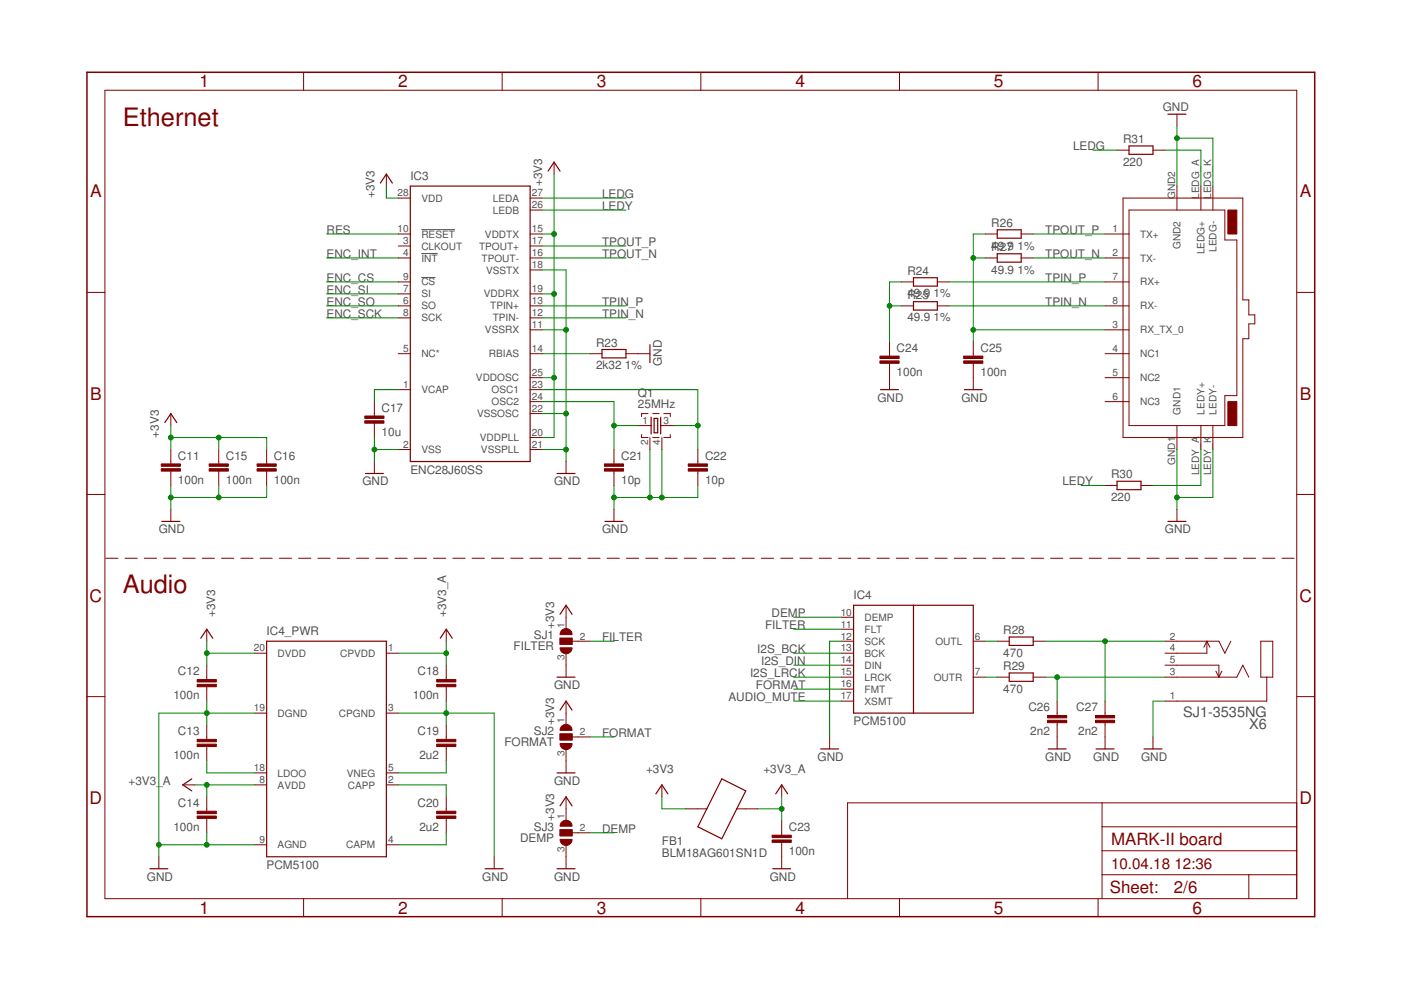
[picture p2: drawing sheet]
<svg xmlns="http://www.w3.org/2000/svg" width="297mm" height="210mm" viewBox="0 0 297 210" stroke-linecap="round" stroke-linejoin="round" font-family="sans-serif">
<path d="M89.3 53.8h3.5M89.3 58.8h3M89.3 48.7h7.2" fill="none" stroke="#505050" stroke-width=".21"/>
<g fill="none" stroke="#800000" stroke-width=".21">
<path d="M22.2 19.1h252.7v171.4h-252.7zM64.4 15.3v3.8M106.5 15.3v3.8M148.6 15.3v3.8M190.7 15.3v3.8M232.8 15.3v3.8M81.9 36.9v2.6M117.5 34.4v2.5M236.8 31.8h2.6M244.5 31.8h2.5M249.5 24.2v2.6M249.5 39.5v5"/>
<path d="M254.6 39.5v5M257.2 39.5v5M84.5 52.2h2.5M84.5 54.7h2.5M84.5 59.8h2.5M84.5 49.6h2.5M84.5 42h2.5M112.4 52.2h2.5M112.4 54.7h2.5M112.4 49.6h2.5M112.4 57.2h2.5M112.4 44.5h2.5"/>
<path d="M112.4 42h2.5M191.1 59.8h2.6M198.7 59.8h2.6M208.9 54.7h2.5M208.9 49.6h2.5M216.5 54.7h2.6M216.5 49.6h2.6M234.3 54.7h5.1M234.3 59.8h5.1M234.3 49.6h5.1M238.1 42h25.4v21.6h1.3v3.2h1.2v1.9h-1.2v3.1h-1.3v21h-25.4zM239.4 44.5h20.3v6.4h2.5v33h-2.5v6.3h-20.3z"/>
<path d="M18.4 62h3.8M84.5 75h2.5M84.5 64.9h2.5M84.5 62.3h2.5M84.5 67.4h2.5M112.4 75h2.5M112.4 64.9h2.5M112.4 62.3h2.5M112.4 67.4h2.5M112.4 69.9h2.5M125.1 75h2.5M132.7 75h5.1"/>
<path d="M188.6 72.5v3M188.6 77v5.6M191.1 64.9h2.6M198.7 64.9h2.6M206.4 72.5v3M206.4 77v5.6M234.3 75h5.1M234.3 64.9h5.1M234.3 69.9h5.1M274.9 62h3.8M36.2 87.7v2.5M36.2 95.3v3.1"/>
<path d="M36.2 99.9v3M46.4 95.3v3.1M46.4 99.9v3M56.5 95.3v3.1M56.5 99.9v3M79.4 85.2v3M79.4 89.7v3.1M79.4 97.9v2.5M84.5 82.6h2.5M84.5 95.3h2.5M112.4 82.6h2.5M112.4 95.3h2.5"/>
<path d="M112.4 92.8h2.5M112.4 87.7h2.5M112.4 85.2h2.5M112.4 80.1h2.5M120 97.9v2.5M130.2 95.3v3.1M130.2 99.9v3M135.3 90.2h2.7M136 92.1v.7h1.4M137.4 87.7h-1.4v.6M137.8 92.8v2.5M138.4 92.8h1.3"/>
<path d="M138.4 87.7h1.3M140.1 90.2h2.8M140.3 92.8v2.5M140.7 87.7h1.4v.6M142.1 92.1v.7h-1.4M148 95.3v3.1M148 99.9v3M234.3 85.2h5.1M234.3 80.1h5.1M249.5 90.2v5.1M254.6 90.2v5.1M257.2 90.2v5.1"/>
<path d="M18.4 104.8h3.8M22.4 118.4h2.6M26.5 118.4h2.6M30.6 118.4h2.6M34.7 118.4h2.6M36.2 108v2.6M38.8 118.4h2.6M42.9 118.4h2.6M47 118.4h2.6M51.1 118.4h2.5M55.1 118.4h2.6M59.2 118.4h2.6"/>
<path d="M63.3 118.4h2.6M67.4 118.4h2.6M71.5 118.4h2.6M75.6 118.4h2.6M79.7 118.4h2.6M83.8 118.4h2.5M87.8 118.4h2.6M91.9 118.4h2.6M96 118.4h2.6M100.1 118.4h2.6M104.2 118.4h2.6M108.3 118.4h2.6"/>
<path d="M112.4 118.4h2.6M116.5 118.4h2.5M120.5 118.4h2.6M124.6 118.4h2.6M128.7 118.4h2.6M130.2 108v2.6M132.8 118.4h2.6M136.9 118.4h2.6M141 118.4h2.6M145.1 118.4h2.6M149.2 118.4h2.5M153.2 118.4h2.6"/>
<path d="M157.3 118.4h2.6M161.4 118.4h2.6M165.5 118.4h2.6M169.6 118.4h2.6M173.7 118.4h2.6M177.8 118.4h2.6M181.9 118.4h2.5M185.9 118.4h2.7M190 118.4h2.6M194.1 118.4h2.6M198.2 118.4h2.6M202.3 118.4h2.6"/>
<path d="M206.4 118.4h2.6M210.5 118.4h2.6M214.6 118.4h2.5M218.7 118.4h2.6M222.7 118.4h2.6M226.8 118.4h2.6M230.9 118.4h2.6M234.3 102.9h2.5M235 118.4h2.6M239.1 118.4h2.6M241.9 102.9h2.6M243.2 118.4h2.6"/>
<path d="M247.3 118.4h2.6M249.5 108v2.6M251.4 118.4h2.6M255.5 118.4h2.5M259.5 118.4h2.6M263.6 118.4h2.6M267.7 118.4h2.6M271.8 118.4h2.6M274.9 104.8h3.8M43.8 133.4v2.6M54 138.5h2.5M81.9 138.5h2.6"/>
<path d="M94.6 133.4v2.6M118.7 135.3h2.6v1.3h-2.6zM120 128.3v5.1M120 138.5v5.1M121.3 136h3.8M178.4 136h2.6M178.4 138.5h2.6M178.4 130.9h2.6M178.4 133.4h2.6M206.4 136h2.5M211.4 136h2.6M219.1 136h2.5"/>
<path d="M247 136h11.4l1.3 2.5 1.3-2.5M255.9 136v2.5h-8.9M255.9 136l-.7 1.2M255.9 136l.6 1.2M267.3 136h2.6v7.6h-2.6zM18.4 147.7h3.8M43.8 141v3.1M43.8 145.6v3.1M43.8 153.7v3.1M43.8 158.3v3M54 151.2h2.5M81.9 151.2h2.6"/>
<path d="M94.6 141v3.1M94.6 145.6v3.1M94.6 153.7v3.1M94.6 158.3v3M118.7 155.6h2.6v1.3h-2.6zM120 148.7v5M120 158.8v5.1M121.3 156.3h3.8M175.9 156.3v2.5M178.4 143.6h2.6M178.4 148.7h2.6M178.4 141h2.6"/>
<path d="M178.4 146.1h2.6M206.4 143.6h2.5M211.4 143.6h2.6M219.1 143.6h2.5M224.1 148.7v3M224.1 153.2v5.6M234.3 148.7v3M234.3 153.2v5.6M244.5 156.3v2.5M247 143.6h15.2l1.3-2.6 1.3 2.6M247 141h11.4v2.6M257.8 142.3l.6 1.3"/>
<path d="M259.1 142.3l-.7 1.3M268.6 143.6v5.1h-21.6M274.9 147.7h3.8M38.8 166.4h2.5M43.8 169v3M43.8 173.5v3.1M54 166.4h2.5M54 179.1h2.5M54 163.9h2.5M81.9 166.4h2.6M81.9 179.1h2.6M81.9 163.9h2.6"/>
<path d="M94.6 169v3M94.6 173.5v3.1M118.7 175.9h2.6v1.3h-2.6zM120 169v5M120 179.1v5.1M121.3 176.6h3.8M140.3 166.4v2.6M145.4 171.5h4.5M156.2 171.5h4.5M165.7 166.4v2.6M165.7 174v3.1M165.7 178.6v5.6"/>
<path d="M233.7 170.2v20.3M233.7 175.3h41.2M274.9 170.2h-95.2v20.3M33.7 181.7v2.5M64.4 190.5v3.9M104.8 181.7v2.5M106.5 190.5v3.9M148.6 190.5v3.9M190.7 190.5v3.9M232.8 190.5v3.9M233.7 185.5h41.2M233.7 180.4h41.2"/>
<path d="M264.8 185.5v5"/>
</g>
<path d="M18.4 15.3h260.3v179.1h-260.3z" fill="none" stroke="#800000" stroke-width=".32"/>
<g fill="none" stroke="#800000" stroke-width=".25">
<path d="M80.6 38.8l1.3-1.9 1.3 1.9M87 39.5h25.4v58.4h-25.4zM116.2 36.3l1.3-1.9 1.2 1.9M239.4 30.9h5.1v1.8h-5.1zM247.6 24.2h3.8M193.7 58.9h5v1.8h-5zM211.4 53.8h5.1v1.8h-5.1zM211.4 48.7h5.1v1.8h-5.1zM127.6 74.1h5.1v1.8h-5.1zM137.8 73.1v3.8M193.7 64h5v1.7h-5zM34.9 89.6l1.3-1.9 1.3 1.9"/>
<path d="M138 88.5v3.5M138.7 88.7h.7v3.1h-.7zM140.1 88.5v3.5M186.7 82.6h3.8M204.4 82.6h3.9M34.3 110.6h3.8M77.5 100.4h3.8M118.1 100.4h3.8M128.3 110.6h3.8M236.8 102h5.1v1.8h-5.1zM247.6 110.6h3.8M42.6 135.3l1.2-1.9 1.3 1.9"/>
<path d="M56.5 136h25.4v45.7h-25.4zM93.3 135.3l1.3-1.9 1.3 1.9M118.7 130.2l1.3-1.9 1.3 1.9M181 128.3h25.4v22.9h-25.4zM193.7 128.3v22.9M214 135.1h5.1v1.7h-5.1zM118.1 143.6h3.8M118.7 150.6l1.3-1.9 1.3 1.9M174 158.8h3.8M214 142.7h5.1v1.8h-5.1zM222.2 158.8h3.8M232.4 158.8h3.8"/>
<path d="M242.5 158.8h3.9M40.7 165.1l-1.9 1.3 1.9 1.3M118.1 163.9h3.8M118.7 170.9l1.3-1.9 1.3 1.9M139.1 168.3l1.2-1.9 1.3 1.9M153 165.1l5.1 2.6-5.1 10.1-5-2.5zM164.5 168.3l1.2-1.9 1.3 1.9M31.8 184.2h3.8M102.9 184.2h3.8M118.1 184.2h3.8M163.8 184.2h3.8"/>
</g>
<g fill="#800000" stroke="#800000" stroke-width=".21">
<path d="M77.3 89.2h4.1v.5h-4.1z"/>
<path d="M77.3 88.2h4.1v.5h-4.1z"/>
<path d="M260.3 44.5h1.9v5.1h-1.9z"/>
<path d="M260.3 85.2h1.9v5h-1.9z"/>
<path d="M186.6 76.5h4v.5h-4z"/>
<path d="M186.6 75.5h4v.5h-4z"/>
<path d="M204.3 76.5h4.1v.5h-4.1z"/>
<path d="M204.3 75.5h4.1v.5h-4.1z"/>
<path d="M34.2 99.4h4v.5h-4z"/>
<path d="M34.2 98.4h4v.5h-4z"/>
<path d="M44.3 99.4h4.1v.5h-4.1z"/>
<path d="M44.3 98.4h4.1v.5h-4.1z"/>
<path d="M128.1 99.4h4.1v.5h-4.1z"/>
<path d="M128.1 98.4h4.1v.5h-4.1z"/>
<path d="M145.9 99.4h4.1v.5h-4.1z"/>
<path d="M145.9 98.4h4.1v.5h-4.1z"/>
<path d="M54.5 99.4h4.1v.5h-4.1z"/>
<path d="M54.5 98.4h4.1v.5h-4.1z"/>
<path d="M222.1 152.7h4.1v.5h-4.1z"/>
<path d="M222.1 151.7h4.1v.5h-4.1z"/>
<path d="M232.3 152.7h4v.5h-4z"/>
<path d="M232.3 151.7h4v.5h-4z"/>
<path d="M41.8 157.8h4.1v.5h-4.1z"/>
<path d="M41.8 156.8h4.1v.5h-4.1z"/>
<path d="M41.8 145.1h4.1v.5h-4.1z"/>
<path d="M41.8 144.1h4.1v.5h-4.1z"/>
<path d="M92.6 173h4v.5h-4z"/>
<path d="M92.6 172h4v.5h-4z"/>
<path d="M92.6 157.8h4v.5h-4z"/>
<path d="M92.6 156.8h4v.5h-4z"/>
<path d="M92.6 145.1h4v.5h-4z"/>
<path d="M92.6 144.1h4v.5h-4z"/>
<path d="M41.8 173h4.1v.5h-4.1z"/>
<path d="M41.8 172h4.1v.5h-4.1z"/>
<path d="M118.7 135.3h2.6v1.3h-2.6z"/>
<path d="M118.7 155.6h2.6v1.3h-2.6z"/>
<path d="M118.7 175.9h2.6v1.3h-2.6z"/>
<path d="M163.7 178.1h4.1v.5h-4.1z"/>
<path d="M163.7 177.1h4.1v.5h-4.1z"/>
</g>
<g fill="#800000" stroke="#800000" stroke-width=".21">
<path d="M118.7 137.4h2.6a1.27 1.27 0 0 1-1.3 1.2 1.27 1.27 0 0 1-1.3-1.2z" fill-rule="evenodd"/>
<path d="M119.2 133.6a1.27 1.27 0 0 1 1.3-.2 1.27 1.27 0 0 1 .8 1.2h-2.6l.1-.5z" fill-rule="evenodd"/>
<path d="M118.7 157.6h2.6a1.27 1.27 0 0 1-1.3 1.3 1.27 1.27 0 0 1-1.3-1.3z" fill-rule="evenodd"/>
<path d="M119.2 153.9a1.27 1.27 0 0 1 1.3-.2 1.27 1.27 0 0 1 .8 1.2h-2.6z" fill-rule="evenodd"/>
<path d="M118.7 178h2.6a1.27 1.27 0 0 1-1.3 1.3 1.27 1.27 0 0 1-1.3-1.3z" fill-rule="evenodd"/>
<path d="M119.2 174.2a1.27 1.27 0 0 1 1.3-.2 1.27 1.27 0 0 1 .8 1.2h-2.6z" fill-rule="evenodd"/>
</g>
<g fill="none" stroke="#008000" stroke-width=".21">
<path d="M81.9 39.5v2.5h2.6M117.5 36.9v55.9h-2.6M231.8 31.8h5M247 31.8h7.6v7.7M249.5 26.8v12.7M249.5 29.3h7.7v10.2M69.2 59.8h15.3M69.2 49.6h15.3M69.2 54.7h15.3M114.9 57.2h5.1v40.7M114.9 49.6h2.6M114.9 54.7h17.8"/>
<path d="M114.9 52.2h17.8M114.9 44.5h17.8M114.9 42h17.8M191.1 59.8h-2.5v12.7M201.3 59.8h33M206.4 54.7h2.5M208.9 49.6h-2.5v22.9M219.1 49.6h15.2M219.1 54.7h15.2M69.2 67.4h15.3M69.2 64.9h15.3M69.2 62.3h15.3"/>
<path d="M114.9 69.9h5.1M114.9 67.4h17.8M114.9 64.9h17.8M114.9 62.3h2.6M114.9 75h10.2M188.6 64.9h2.5M201.3 64.9h33M206.4 69.9h27.9M36.2 90.2v5.1M36.2 92.8h20.3v2.5M46.4 92.8v2.5M79.4 92.8v5.1"/>
<path d="M79.4 95.3h5.1M84.5 82.6h-5.1v2.6M114.9 82.6h33.1v12.7M114.9 95.3h5.1M114.9 87.7h5.1M114.9 85.2h15.3v10.1M114.9 80.1h2.6M130.2 90.2h5.1M137.8 95.3v10.2M140.3 95.3v10.2M142.9 90.2h5.1M249.5 95.3v12.7"/>
<path d="M254.6 95.3v7.6h-10.1M257.2 95.3v10.2h-7.7M36.2 102.9v5.1M46.4 102.9v2.6M56.5 102.9v2.6h-20.3M130.2 102.9v5.1M148 102.9v2.6h-17.8M229.2 102.9h5.1M43.8 136v5M43.8 138.5h10.2M84.5 138.5h10.1M94.6 136v5"/>
<path d="M125.1 136h5.1M168.3 138.5h10.1M168.3 133.4h10.1M168.3 130.9h10.1M178.4 136h-2.5v20.3M208.9 136h2.5M221.6 136h25.4M234.3 136v12.7M43.8 148.7v5M54 151.2h-20.3v30.5M84.5 151.2h20.3v30.5M94.6 148.7v5"/>
<path d="M125.1 156.3h5.1M168.3 148.7h10.1M168.3 143.6h10.1M168.3 141h10.1M168.3 146.1h10.1M208.9 143.6h2.5M221.6 143.6h25.4M224.1 143.6v5.1M247 148.7h-2.5v7.6M33.7 179.1h20.3M41.3 166.4h12.7M43.8 161.3v2.6h10.2"/>
<path d="M43.8 166.4v2.6M43.8 176.6v2.5M84.5 166.4h10.1v2.6M94.6 176.6v2.5h-10.1M94.6 161.3v2.6h-10.1M125.1 176.6h5.1M140.3 169v2.5h5.1M160.7 171.5h5M165.7 169v5"/>
</g>
<g fill="#008000" stroke="#008000" stroke-width=".21">
<circle cx="79.4" cy="95.3" r=".51"/>
<circle cx="249.5" cy="105.5" r=".51"/>
<circle cx="249.5" cy="29.3" r=".51"/>
<circle cx="120" cy="95.3" r=".51"/>
<circle cx="120" cy="87.7" r=".51"/>
<circle cx="120" cy="69.9" r=".51"/>
<circle cx="36.2" cy="105.5" r=".51"/>
<circle cx="46.4" cy="105.5" r=".51"/>
<circle cx="130.2" cy="105.5" r=".51"/>
<circle cx="140.3" cy="105.5" r=".51"/>
<circle cx="137.8" cy="105.5" r=".51"/>
<circle cx="43.8" cy="151.2" r=".51"/>
<circle cx="43.8" cy="179.1" r=".51"/>
<circle cx="33.7" cy="179.1" r=".51"/>
<circle cx="94.6" cy="151.2" r=".51"/>
<circle cx="188.6" cy="64.9" r=".51"/>
<circle cx="206.4" cy="54.7" r=".51"/>
<circle cx="206.4" cy="69.9" r=".51"/>
<circle cx="117.5" cy="49.6" r=".51"/>
<circle cx="117.5" cy="62.3" r=".51"/>
<circle cx="117.5" cy="80.1" r=".51"/>
<circle cx="36.2" cy="92.8" r=".51"/>
<circle cx="46.4" cy="92.8" r=".51"/>
<circle cx="43.8" cy="138.5" r=".51"/>
<circle cx="130.2" cy="90.2" r=".51"/>
<circle cx="148" cy="90.2" r=".51"/>
<circle cx="234.3" cy="136" r=".51"/>
<circle cx="224.1" cy="143.6" r=".51"/>
<circle cx="43.8" cy="166.4" r=".51"/>
<circle cx="94.6" cy="138.5" r=".51"/>
<circle cx="165.7" cy="171.5" r=".51"/>
</g>
<g font-size="5.4" fill="#800000">
<text x="26.1" y="26.8">Ethernet</text>
<text x="26.1" y="125.8">Audio</text>
</g>
<g font-size="3.7" fill="#800000">
<text x="42.3" y="18.5">1</text>
<text x="84.4" y="18.5">2</text>
<text x="126.5" y="18.5">3</text>
<text x="168.6" y="18.5">4</text>
<text x="210.7" y="18.5">5</text>
<text x="252.9" y="18.5">6</text>
<text x="19.1" y="41.9">A</text>
<text x="275.6" y="41.9">A</text>
<text x="19.1" y="84.7">B</text>
<text x="275.6" y="84.7">B</text>
<text x="19" y="127.6">C</text>
<text x="275.5" y="127.6">C</text>
<text x="19" y="170.4">D</text>
<text x="275.5" y="170.4">D</text>
<text x="42.3" y="193.7">1</text>
<text x="84.4" y="193.7">2</text>
<text x="126.5" y="193.7">3</text>
<text x="168.6" y="193.7">4</text>
<text x="210.7" y="193.7">5</text>
<text x="252.9" y="193.7">6</text>
</g>
<g font-size="3.6" fill="#800000">
<text x="235.6" y="179.1">MARK-II board</text>
<text x="235.3" y="189.4">Sheet:</text>
<text x="248.9" y="189.3">2/6</text>
</g>
<g font-size="3.2" fill="#800000">
<text x="235.6" y="184.2">10.04.18</text>
<text x="249" y="184.2">12:36</text>
</g>
<g font-size="3.1" fill="#505050">
<text x="250.8" y="152.1">SJ1-3535NG</text>
<text x="264.8" y="154.6">X6</text>
</g>
<g font-size="2.5" fill="#505050">
<text x="246.5" y="23.5">GND</text>
<text x="227.5" y="31.8">LEDG</text>
<text x="238.1" y="35.1">220</text>
<text x="238.1" y="30.3">R31</text>
<text x="79.4" y="42" transform="rotate(-90 79.4 42)">+3V3</text>
<text x="87" y="38.2">IC3</text>
<text x="114.9" y="39.5" transform="rotate(-90 114.9 39.5)">+3V3</text>
<text x="127.6" y="42">LEDG</text>
<text x="127.6" y="44.5">LEDY</text>
<text x="69.2" y="49.6">RES</text>
<text x="127.6" y="52.1">TPOUT_P</text>
<text x="210.2" y="52.9">49.9</text>
<text x="210.2" y="53.2">R27</text>
<text x="210.2" y="48.1">R26</text>
<text x="215.7" y="52.9">1%</text>
<text x="221.6" y="49.6">TPOUT_P</text>
<text x="69.2" y="59.8">ENC_CS</text>
<text x="69.2" y="54.7">ENC_INT</text>
<text x="127.6" y="54.7">TPOUT_N</text>
<text x="192.4" y="58.3">R24</text>
<text x="210.2" y="58">49.9</text>
<text x="215.7" y="58">1%</text>
<text x="221.6" y="59.8">TPIN_P</text>
<text x="221.6" y="54.7">TPOUT_N</text>
<text x="69.2" y="64.8">ENC_SO</text>
<text x="69.2" y="62.3">ENC_SI</text>
<text x="127.6" y="64.8">TPIN_P</text>
<text x="192.4" y="63.1">49.9</text>
<text x="192.4" y="63.3">R25</text>
<text x="197.9" y="63.1">1%</text>
<text x="221.6" y="64.8">TPIN_N</text>
<text x="69.2" y="67.4">ENC_SCK</text>
<text x="127.6" y="67.4">TPIN_N</text>
<text x="192.4" y="68.1">49.9</text>
<text x="197.9" y="68.1">1%</text>
<text x="126.4" y="73.5">R23</text>
<text x="140.3" y="77.5" transform="rotate(-90 140.3 77.5)">GND</text>
<text x="190.1" y="74.6">C24</text>
<text x="207.9" y="74.6">C25</text>
<text x="126.4" y="78.3">2k32</text>
<text x="132.5" y="78.3">1%</text>
<text x="190.1" y="79.7">100n</text>
<text x="207.9" y="79.7">100n</text>
<text x="80.9" y="87.3">C17</text>
<text x="135.3" y="86.4">25MHz</text>
<text x="135.3" y="84.1">Q1</text>
<text x="186" y="85.2">GND</text>
<text x="203.8" y="85.2">GND</text>
<text x="33.7" y="92.8" transform="rotate(-90 33.7 92.8)">+3V3</text>
<text x="80.9" y="92.4">10u</text>
<text x="37.7" y="97.5">C11</text>
<text x="47.9" y="97.5">C15</text>
<text x="58.1" y="97.5">C16</text>
<text x="87" y="100.4">ENC28J60SS</text>
<text x="131.7" y="97.5">C21</text>
<text x="149.5" y="97.5">C22</text>
<text x="235.6" y="101.4">R30</text>
<text x="37.7" y="102.6">100n</text>
<text x="47.9" y="102.6">100n</text>
<text x="58.1" y="102.6">100n</text>
<text x="76.8" y="102.9">GND</text>
<text x="117.5" y="102.9">GND</text>
<text x="131.7" y="102.6">10p</text>
<text x="149.5" y="102.6">10p</text>
<text x="225.2" y="102.9">LEDY</text>
<text x="235.6" y="106.2">220</text>
<text x="33.7" y="113.1">GND</text>
<text x="127.6" y="113.1">GND</text>
<text x="247" y="113.1">GND</text>
<text x="45.6" y="130.9" transform="rotate(-90 45.6 130.9)">+3V3</text>
<text x="94.6" y="130.9" transform="rotate(-90 94.6 130.9)">+3V3_A</text>
<text x="163.6" y="130.9">DEMP</text>
<text x="181" y="127.1">IC4</text>
<text x="56.5" y="134.7">IC4_PWR</text>
<text x="108.9" y="137.9">FILTER</text>
<text x="113.2" y="135.6">SJ1</text>
<text x="117.5" y="133.4" transform="rotate(-90 117.5 133.4)">+3V3</text>
<text x="127.6" y="135.9">FILTER</text>
<text x="162.2" y="133.4">FILTER</text>
<text x="212.7" y="134.4">R28</text>
<text x="37.7" y="143.2">C12</text>
<text x="88.5" y="143.2">C18</text>
<text x="159" y="143.6">I2S_LRCK</text>
<text x="160.5" y="138.5">I2S_BCK</text>
<text x="161.4" y="141">I2S_DIN</text>
<text x="212.7" y="139.2">470</text>
<text x="212.7" y="142.1">R29</text>
<text x="36.8" y="148.3">100n</text>
<text x="87.6" y="148.3">100n</text>
<text x="117.5" y="146.1">GND</text>
<text x="154.4" y="148.6">AUDIO_MUTE</text>
<text x="160.3" y="146.1">FORMAT</text>
<text x="212.7" y="146.9">470</text>
<text x="37.7" y="155.9">C13</text>
<text x="88.5" y="155.9">C19</text>
<text x="113.2" y="155.9">SJ2</text>
<text x="117.5" y="153.7" transform="rotate(-90 117.5 153.7)">+3V3</text>
<text x="181" y="153.7">PCM5100</text>
<text x="218" y="150.8">C26</text>
<text x="218.4" y="155.9">2n2</text>
<text x="228.2" y="150.8">C27</text>
<text x="228.6" y="155.9">2n2</text>
<text x="36.8" y="161">100n</text>
<text x="88.9" y="161">2u2</text>
<text x="106.9" y="158.2">FORMAT</text>
<text x="127.6" y="156.3">FORMAT</text>
<text x="173.3" y="161.3">GND</text>
<text x="221.6" y="161.3">GND</text>
<text x="231.8" y="161.3">GND</text>
<text x="241.9" y="161.3">GND</text>
<text x="27.3" y="166.4">+3V3_A</text>
<text x="117.5" y="166.4">GND</text>
<text x="137" y="163.9">+3V3</text>
<text x="161.9" y="163.9">+3V3_A</text>
<text x="37.7" y="171.1">C14</text>
<text x="88.5" y="171.1">C20</text>
<text x="36.8" y="176.2">100n</text>
<text x="88.9" y="176.2">2u2</text>
<text x="110.3" y="178.5">DEMP</text>
<text x="113.2" y="176.2">SJ3</text>
<text x="117.5" y="174" transform="rotate(-90 117.5 174)">+3V3</text>
<text x="127.6" y="176.6">DEMP</text>
<text x="140.3" y="179.1">FB1</text>
<text x="167.3" y="176.2">C23</text>
<text x="56.5" y="184.2">PCM5100</text>
<text x="140.3" y="181.7">BLM18AG601SN1D</text>
<text x="167.3" y="181.3">100n</text>
<text x="31.1" y="186.7">GND</text>
<text x="102.2" y="186.7">GND</text>
<text x="117.5" y="186.7">GND</text>
<text x="163.2" y="186.7">GND</text>
</g>
<g font-size="2.1" fill="#505050">
<text x="84.3" y="41.6">28</text>
<text x="112.8" y="41.6">27</text>
<text x="89.3" y="42.8">VDD</text>
<text x="104.5" y="45.3">LEDB</text>
<text x="104.5" y="42.8">LEDA</text>
<text x="112.8" y="44.2">26</text>
<text x="249.2" y="42.2" transform="rotate(-90 249.2 42.2)">GND2</text>
<text x="254.3" y="42.2" transform="rotate(-90 254.3 42.2)">LEDG_A</text>
<text x="256.8" y="42.2" transform="rotate(-90 256.8 42.2)">LEDG_K</text>
<text x="84.3" y="49.3">10</text>
<text x="85.5" y="51.8">3</text>
<text x="89.3" y="52.9">CLKOUT</text>
<text x="89.3" y="50.4">RESET</text>
<text x="101.6" y="52.9">TPOUT+</text>
<text x="102.8" y="50.4">VDDTX</text>
<text x="112.8" y="49.3">15</text>
<text x="112.8" y="51.8">17</text>
<text x="235.9" y="49.3">1</text>
<text x="241.7" y="50.4">TX+</text>
<text x="250.3" y="52.8" transform="rotate(-90 250.3 52.8)">GND2</text>
<text x="255.4" y="53.9" transform="rotate(-90 255.4 53.9)">LEDG+</text>
<text x="257.9" y="53.4" transform="rotate(-90 257.9 53.4)">LEDG-</text>
<text x="85.5" y="54.3">4</text>
<text x="85.5" y="59.4">9</text>
<text x="89.3" y="55.4">INT</text>
<text x="102.1" y="55.5">TPOUT-</text>
<text x="103.1" y="58">VSSTX</text>
<text x="112.8" y="54.3">16</text>
<text x="112.8" y="56.9">18</text>
<text x="235.9" y="54.3">2</text>
<text x="235.9" y="59.4">7</text>
<text x="241.7" y="55.4">TX-</text>
<text x="85.5" y="64.5">6</text>
<text x="85.5" y="62">7</text>
<text x="89.3" y="65.6">SO</text>
<text x="89.3" y="63.1">SI</text>
<text x="89.3" y="60.5">CS</text>
<text x="102.6" y="63.1">VDDRX</text>
<text x="103.9" y="65.6">TPIN+</text>
<text x="112.8" y="64.5">13</text>
<text x="112.8" y="62">19</text>
<text x="235.9" y="64.5">8</text>
<text x="241.7" y="60.5">RX+</text>
<text x="241.7" y="65.6">RX-</text>
<text x="85.5" y="67">8</text>
<text x="89.3" y="68.1">SCK</text>
<text x="102.8" y="70.7">VSSRX</text>
<text x="104.5" y="68.1">TPIN-</text>
<text x="112.8" y="69.6">11</text>
<text x="112.8" y="67">12</text>
<text x="235.9" y="69.6">3</text>
<text x="241.7" y="70.7">RX_TX_0</text>
<text x="85.5" y="74.6">5</text>
<text x="89.3" y="75.8">NC*</text>
<text x="103.6" y="75.8">RBIAS</text>
<text x="112.8" y="74.6">14</text>
<text x="235.9" y="74.6">4</text>
<text x="241.7" y="75.8">NC1</text>
<text x="85.5" y="82.3">1</text>
<text x="89.3" y="83.4">VCAP</text>
<text x="100.9" y="80.8">VDDOSC</text>
<text x="104.2" y="83.4">OSC1</text>
<text x="112.8" y="82.3">23</text>
<text x="112.8" y="79.7">25</text>
<text x="235.9" y="79.7">5</text>
<text x="241.7" y="80.8">NC2</text>
<text x="101.2" y="88.5">VSSOSC</text>
<text x="104.2" y="85.9">OSC2</text>
<text x="112.8" y="87.3">22</text>
<text x="112.8" y="84.8">24</text>
<text x="136.3" y="89.9">1</text>
<text x="140.7" y="89.9">3</text>
<text x="235.9" y="84.8">6</text>
<text x="241.7" y="85.9">NC3</text>
<text x="250.3" y="87.9" transform="rotate(-90 250.3 87.9)">GND1</text>
<text x="255.4" y="87.9" transform="rotate(-90 255.4 87.9)">LEDY+</text>
<text x="257.9" y="87.9" transform="rotate(-90 257.9 87.9)">LEDY-</text>
<text x="85.5" y="95">2</text>
<text x="101.7" y="93.5">VDDPLL</text>
<text x="112.8" y="92.4">20</text>
<text x="112.8" y="95">21</text>
<text x="137.4" y="94.3" transform="rotate(-90 137.4 94.3)">2</text>
<text x="140" y="94.3" transform="rotate(-90 140 94.3)">4</text>
<text x="89.3" y="96.1">VSS</text>
<text x="102" y="96.1">VSSPLL</text>
<text x="249.2" y="98.5" transform="rotate(-90 249.2 98.5)">GND1</text>
<text x="254.3" y="100.8" transform="rotate(-90 254.3 100.8)">LEDY_A</text>
<text x="256.8" y="100.8" transform="rotate(-90 256.8 100.8)">LEDY_K</text>
<text x="178.2" y="130.5">10</text>
<text x="183.3" y="131.6">DEMP</text>
<text x="119.7" y="133.1" transform="rotate(-90 119.7 133.1)">1</text>
<text x="122.9" y="135.6">2</text>
<text x="178.2" y="135.6">12</text>
<text x="178.2" y="133.1">11</text>
<text x="183.3" y="136.7">SCK</text>
<text x="183.3" y="134.2">FLT</text>
<text x="198.3" y="136.7">OUTL</text>
<text x="206.7" y="135.6">6</text>
<text x="248" y="135.6">2</text>
<text x="53.8" y="138.1">20</text>
<text x="58.9" y="139.2">DVDD</text>
<text x="72.1" y="139.2">CPVDD</text>
<text x="82.3" y="138.1">1</text>
<text x="119.7" y="140" transform="rotate(-90 119.7 140)">3</text>
<text x="178.2" y="143.2">15</text>
<text x="178.2" y="140.7">14</text>
<text x="178.2" y="138.1">13</text>
<text x="183.3" y="141.8">DIN</text>
<text x="183.3" y="139.2">BCK</text>
<text x="206.7" y="143.2">7</text>
<text x="248" y="143.2">3</text>
<text x="248" y="140.7">5</text>
<text x="248" y="138.1">4</text>
<text x="178.2" y="148.3">17</text>
<text x="178.2" y="145.7">16</text>
<text x="183.3" y="149.4">XSMT</text>
<text x="183.3" y="146.9">FMT</text>
<text x="183.3" y="144.3">LRCK</text>
<text x="198" y="144.3">OUTR</text>
<text x="248" y="148.3">1</text>
<text x="53.8" y="150.8">19</text>
<text x="58.9" y="151.9">DGND</text>
<text x="71.9" y="151.9">CPGND</text>
<text x="82.3" y="150.8">3</text>
<text x="119.7" y="153.4" transform="rotate(-90 119.7 153.4)">1</text>
<text x="122.9" y="155.9">2</text>
<text x="119.7" y="160.3" transform="rotate(-90 119.7 160.3)">3</text>
<text x="53.8" y="163.5">18</text>
<text x="55" y="166.1">8</text>
<text x="58.9" y="167.2">AVDD</text>
<text x="58.9" y="164.6">LDOO</text>
<text x="73.5" y="164.6">VNEG</text>
<text x="73.8" y="167.2">CAPP</text>
<text x="82.3" y="166.1">2</text>
<text x="82.3" y="163.5">5</text>
<text x="119.7" y="173.7" transform="rotate(-90 119.7 173.7)">1</text>
<text x="55" y="178.8">9</text>
<text x="58.9" y="179.9">AGND</text>
<text x="73.4" y="179.9">CAPM</text>
<text x="82.3" y="178.8">4</text>
<text x="122.9" y="176.2">2</text>
<text x="119.7" y="180.7" transform="rotate(-90 119.7 180.7)">3</text>
</g>
</svg>
